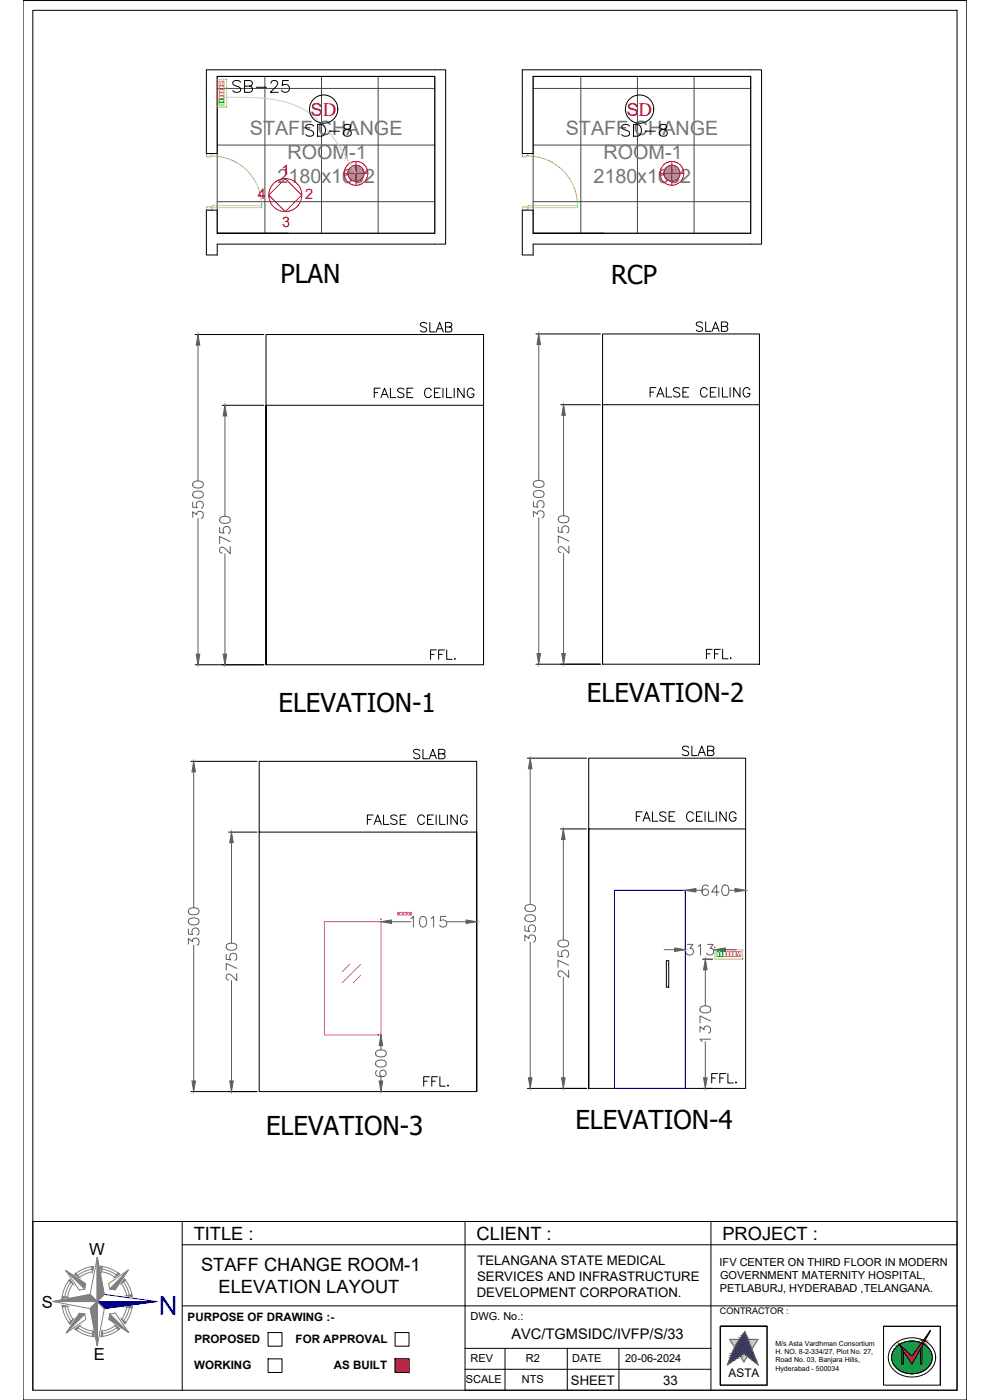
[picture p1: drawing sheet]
<svg xmlns="http://www.w3.org/2000/svg" width="297mm" height="420mm" viewBox="0 0 297 420" stroke-linecap="round" stroke-linejoin="round" font-family="sans-serif">
<!-- layer: ELE-LIGHTING WIRING -->
<g fill="none" stroke="#454545" stroke-width=".3">
<path d="M65.2 22.9h65.3v47.1h-65.3zM65.2 26.5h65.3M79.5 22.9v47.1M96.5 22.9v47.1M113.5 22.9v47.1M160 22.9h65.2v47.1h-65.2zM160 26.5h65.2M174.3 22.9v47.1M191.3 22.9v47.1M208.2 22.9v47.1M65.2 43.5h65.3M160 43.5h65.2"/>
<path d="M65.2 60.5h65.3M160 60.5h65.2"/>
</g>
<!-- layer: EQP ASBUILT -->
<path d="M97.3 276.6h17v34h-17zM119.3 273.8h4.2v.8h-4.2zM119.6 274.1h.3v.3h-.3zM120.7 274.1h.3v.3h-.3zM121.8 274.1h.3v.3h-.3zM122.9 274.1h.3v.3h-.3zM104.9 289.4l-2.2 2.2M108.2 289.4l-5.5 5.5M108.2 292.7l-2.2 2.2" fill="none" stroke="#f0f" stroke-width=".3"/>
<!-- layer: walls -->
<path d="M61.9 26.6v19.5h3.3v-23.2h65.3v47.1h-65.3h21.2M61.9 20.9h68.6M156.7 26.6v19.5h3.3v-23.2h65.2v47.1h-65.2h21.2M156.7 20.9h68.5M65.2 70v-6.9h-3.3v13.4h3.3M65.2 73.3h65.3M160 70v-6.9h-3.3v13.4h3.3M160 73.3h65.2" fill="none" stroke="#000" stroke-width=".3"/>
<!-- layer: DOOR -->
<path d="M61.9 46.1h1.7v.7l-1.4 .3-.3-.3zM63 46.9a14.9 14.9 0 0 1 15.5 14.8M156.7 46.1h1.7v.7l-1.4 .3-.3-.3zM157.8 46.9a14.9 14.9 0 0 1 15.5 14.8M62 62.2l1-.1v.2h.6v.8h-1.7zM63.6 61.7h14.9v.6h-14.9zM156.8 62.2l1-.1v.2h.6v.8h-1.7zM158.4 61.7h14.9v.6h-14.9z" fill="none" stroke="#c8c92d" stroke-width=".3"/>
<!-- layer: wall -->
<path d="M65.2 73.3v3.2M160 73.3v3.2" fill="none" stroke="#000" stroke-width=".3"/>
<!-- layer: ELE-4M RAW P.SB -->
<g fill="none" stroke="#ffbf00" stroke-width=".3">
<path d="M65.2 23.8h2.8v8.4h-2.8zM65.7 27.9h1.5v.7h-1.5zM65.7 28.9h1.5v.7h-1.5zM65.7 25.9h1.5v.8h-1.5zM65.7 24.4h1.5v1.3h-1.5zM65.7 26.9h1.5v.7h-1.5zM214.5 285h8.4v2.9h-8.4zM217.1 285.6h.7v1.5h-.7zM218 285.6h.8v1.5h-.8zM219 285.6h.8v1.5h-.8zM220 285.6h.7v1.5h-.7zM221 285.6h1.3v1.5h-1.3z"/>
<path d="M221.2 286.6l.2 .1zM221.6 285.9v.2zM222 286.5l.1 .1-.2 .1z"/>
</g>
<!-- layer: ELE-6M RAW P.SB -->
<path d="M65.7 29.8h1.5v.8h-1.5zM65.7 30.8h1.5v.8h-1.5zM215.1 285.6h.7v1.5h-.7zM216.1 285.6h.7v1.5h-.7z" fill="none" stroke="#0f0" stroke-width=".3"/>
<!-- layer: ELE-12W LED -->
<g fill="none" stroke="#f00" stroke-width=".3">
<path d="M103.2 52h7.2M106.8 48.5v7.1M198 52h7.2M201.6 48.5v7.1"/>
<circle cx="106.8" cy="52" r="2.43"/>
<circle cx="106.8" cy="52" r="3.6"/>
<circle cx="201.6" cy="52" r="2.43"/>
<circle cx="201.6" cy="52" r="3.6"/>
</g>
<g fill="none" stroke="#989898" stroke-width=".3">
<path d="M104.4 51.9l2.5 2.6M104.4 52.1l2.4 2.4M104.4 52.2l2.2 2.3M104.4 51.8l2.6 2.6M104.4 51.7l2.7 2.7M104.4 52.3l2.1 2.1M104.4 51.6l2.8 2.8M104.4 52.5l1.9 1.9M104.4 51.5l2.9 2.9M104.5 51.4l2.9 3M104.5 52.7l1.7 1.7M104.5 51.3l3 3"/>
<path d="M104.5 52.8l1.5 1.5M104.5 51.2l3.1 3.1M104.6 51.1l3.1 3.2M104.6 51l3.2 3.2M104.6 53.1l1.2 1.1M104.6 50.9l3.3 3.3M104.7 50.8l3.3 3.3M104.7 50.8l3.4 3.3M104.8 53.3l.7 .8M104.8 50.7l3.3 3.3M104.8 50.6l3.4 3.4M104.9 50.5l3.4 3.4"/>
<path d="M104.9 50.5l3.5 3.4M105 50.4l3.4 3.4M105.1 50.3l3.4 3.5M105.1 50.3l3.5 3.4M105.2 50.2l3.4 3.4M105.3 50.2l3.4 3.4M105.3 50.1l3.4 3.4M105.4 50l3.4 3.4M105.5 50l3.3 3.3M105.6 49.9l3.3 3.4M105.6 49.9l3.3 3.3M105.7 49.9l3.3 3.2"/>
<path d="M105.8 49.8l3.2 3.2M105.9 49.8l3.2 3.1M106 49.7l3.1 3.1M106.1 49.7l3 3M106.2 49.7l3 2.9M106.3 49.7l2.9 2.8M106.4 49.6l2.8 2.8M106.5 49.6l2.7 2.7M106.6 49.6l2.6 2.6M106.7 49.6l2.5 2.5M106.9 49.6l2.3 2.4M107 49.6l2.2 2.2"/>
<path d="M107.2 49.6l2 2.1M107.3 49.7l1.9 1.8M107.5 49.7l1.6 1.7M107.7 49.8l1.4 1.4M107.9 49.9l1.1 1M108.2 50.1l.6 .5M199.2 52.1l2.4 2.4M199.2 51.9l2.5 2.6M199.2 52.2l2.2 2.3M199.2 51.8l2.6 2.6M199.2 51.7l2.7 2.7M199.2 52.3l2.1 2.1"/>
<path d="M199.2 51.6l2.8 2.8M199.2 52.5l1.9 1.9M199.2 51.5l2.9 2.9M199.3 52.7l1.7 1.7M199.3 51.4l2.9 3M199.3 51.3l3 3M199.3 52.8l1.5 1.5M199.3 51.2l3.1 3.1M199.4 51.1l3.1 3.2M199.4 51l3.2 3.2M199.4 53.1l1.2 1.1M199.4 50.9l3.3 3.3"/>
<path d="M199.5 50.8l3.3 3.3M199.5 50.8l3.4 3.3M199.6 53.3l.7 .8M199.6 50.7l3.3 3.3M199.6 50.6l3.4 3.4M199.7 50.5l3.4 3.4M199.7 50.5l3.5 3.4M199.8 50.4l3.4 3.4M199.9 50.3l3.4 3.5M199.9 50.3l3.4 3.4M200 50.2l3.4 3.4M200.1 50.2l3.4 3.4"/>
<path d="M200.1 50.1l3.4 3.4M200.2 50l3.4 3.4M200.3 50l3.3 3.3M200.4 49.9l3.3 3.4M200.4 49.9l3.3 3.3M200.5 49.9l3.3 3.2M200.6 49.8l3.2 3.2M200.7 49.8l3.1 3.1M200.8 49.7l3.1 3.1M200.9 49.7l3 3M201 49.7l2.9 2.9M201.1 49.7l2.9 2.8"/>
<path d="M201.2 49.6l2.8 2.8M201.3 49.6l2.7 2.7M201.4 49.6l2.6 2.6M201.5 49.6l2.5 2.5M201.7 49.6l2.3 2.4M201.8 49.6l2.2 2.2M201.9 49.6l2.1 2.1M202.1 49.7l1.9 1.8M202.3 49.7l1.6 1.7M202.5 49.8l1.4 1.4M202.7 49.9l1.1 1M203 50.1l.6 .5"/>
</g>
<!-- layer: ELE-LIGHTING WIRING -->
<path d="M66.5 29.2a63.2 63.2 0 0 1 20.5 1.9l3.4 1.4a29.9 29.9 0 0 1 11.2 11.1l5.2 8.4" fill="none" stroke="#debad0" stroke-width=".3"/>
<!-- layer: FA-BELOW SMOKE DERECTOR -->
<g fill="none" stroke="#000" stroke-width=".3">
<circle cx="97.1" cy="32.7" r="4.2"/>
<circle cx="191.9" cy="32.7" r="4.2"/>
</g>
<!-- layer: EQP ASBUILT -->
<g fill="none" stroke="#000" stroke-width=".3">
<path d="M61.9 20.9v5.7M130.5 20.9h3.2v52.4h-3.2M156.7 20.9v5.7M225.2 20.9h3.3v52.4h-3.3M58.6 100.4h20.6M160.8 100.2h19.3M180.8 100.2h47.1v99.1h-47.1zM66.6 121.6h12.6M145.1 121.6h-65.3v77.9h65.3v-99.1h-65.3v99.1M168.2 121.5h11.9M227.9 121.5h-47.1v77.8M58.6 199.5h20.6"/>
<path d="M160.8 199.3h19.3M57.3 228.5h19.8M158.2 227.5h17.8M68.6 249.7h8.5M77.8 249.7h65.2v77.9h-65.2v-99.1h65.2v99.1M168.2 248.8h7.8M223.7 248.8h-47.1v77.8h47.1v-99.1h-47.1v99.1M205.6 267.8v.2M223.7 267.8v.2M205.6 284.2v.2M210.8 287.9h3M214.5 284.2v.2"/>
<path d="M57.3 327.6h19.8M158.2 326.6h17.8"/>
</g>
<g fill="none" stroke="#5e5e5e" stroke-width=".3">
<path d="M59.4 103.6v40.7M161.6 103.4v40.8M67.5 124.8v30.1M169.1 124.7v30.1M57.8 155.3v-1.7l1.2 .9a1.07 1.07 0 0 1 1.5-1 1.07 1.07 0 0 1 .3 1.8l-.4 .3M57.8 150.7v1.5l1.4 .2a1.13 1.13 0 0 1-.1-1.7 1.13 1.13 0 0 1 1.7 .2 1.13 1.13 0 0 1-.4 1.6M58 147.8a2.47 2.47 0 0 1 2.8 0 1.03 1.03 0 0 1-.4 1.5 2.63 2.63 0 0 1-2.4-.3zM58 144.8a2.47 2.47 0 0 1 2.8 0 1.03 1.03 0 0 1-.4 1.5 2.63 2.63 0 0 1-2.4-.3zM59.4 155.6v40.7M65.9 158.3v1.5l1.4 .2a1.13 1.13 0 0 1-.1-1.7 1.13 1.13 0 0 1 1.7 .2 1.13 1.13 0 0 1-.4 1.6M66.1 155.4a2.46 2.46 0 0 1 2.8 0 1.03 1.03 0 0 1-.4 1.5 2.64 2.64 0 0 1-2.4-.3l-.2-.4zM160.1 155.1v-1.7l1.2 .9a1.02 1.02 0 0 1 1.1-1.1 1.02 1.02 0 0 1 .8 1.4l-.1 .5-.5 .3"/>
<path d="M160.1 150.5v1.6l1.3 .1a1.13 1.13 0 0 1 0-1.7 1.13 1.13 0 0 1 1.7 .2 1.13 1.13 0 0 1-.5 1.7M160.2 147.7a2.46 2.46 0 0 1 2.9 0 1.04 1.04 0 0 1-.5 1.5 2.63 2.63 0 0 1-2.4-.3l-.1-.5zM160.2 144.6a2.46 2.46 0 0 1 2.9 0 1.04 1.04 0 0 1-.5 1.5 2.65 2.65 0 0 1-2.4-.3l-.1-.4zM161.6 155.4v40.7M167.5 158.1v1.5l1.4 .2a1.13 1.13 0 0 1-.1-1.7 1.13 1.13 0 0 1 1.7 .2 1.13 1.13 0 0 1-.4 1.6M167.7 155.2a2.47 2.47 0 0 1 2.8 0 1.03 1.03 0 0 1-.4 1.6 2.65 2.65 0 0 1-2.4-.3zM67.5 166.2v30.1M69.1 164.1v2.1l-1.5-1.5a.99 .99 0 0 0-1.4-.3l-.3 .4v.6l.3 .5 .5 .1M69.1 162.5l-3.2-1.5v2.1M169.1 166v30.1M170.7 163.9v2.1l-1.5-1.5a.96 .96 0 0 0-1.5-.2l-.2 1 .3 .4 .5 .2M170.7 162.4l-3.2-1.5v2.1"/>
<path d="M58.1 231.7v40.7M159.1 230.7v40.8M69.5 252.9v30.1M169 252v30.1M56.5 278.8v1.5l1.4 .2a1.13 1.13 0 0 1 0-1.7 1.13 1.13 0 0 1 1.7 .2 1.13 1.13 0 0 1-.5 1.6M56.7 275.9a2.46 2.46 0 0 1 2.9 0 1.04 1.04 0 0 1-.5 1.5 2.65 2.65 0 0 1-2.4-.3l-.2-.4zM56.7 272.9a2.46 2.46 0 0 1 2.9 0 1.04 1.04 0 0 1-.5 1.5 2.63 2.63 0 0 1-2.4-.3l-.2-.5zM157.5 277.8v1.6l1.4 .1a1.13 1.13 0 0 1-.1-1.7 1.13 1.13 0 0 1 1.7 .2 1.13 1.13 0 0 1-.4 1.7M157.6 275a2.46 2.46 0 0 1 2.9 0 1.03 1.03 0 0 1-.4 1.5 2.62 2.62 0 0 1-2.5-.3l-.1-.5zM157.6 271.9a2.46 2.46 0 0 1 2.9 0 1.03 1.03 0 0 1-.4 1.6 2.62 2.62 0 0 1-2.5-.3l-.1-.5zM208.8 267.2h1.8M212.5 266a.93 .93 0 0 0-1.4-.3 2.46 2.46 0 0 0 0 2.9 .99 .99 0 0 0 1.4-.4 .99 .99 0 0 0-.6-1.4 .99 .99 0 0 0-1.3 .9"/>
<path d="M215.8 267.7h-2.3l1.5-2.1v3.2M217 265.7a1.03 1.03 0 0 1 1.5 .5 2.62 2.62 0 0 1-.3 2.4 1.03 1.03 0 0 1-1.5-.4 2.62 2.62 0 0 1 .3-2.5zM218.7 267.2h1.8M56.5 283.4v-1.7l1.2 .9a1.02 1.02 0 0 1 1.2-1.1 1.02 1.02 0 0 1 .8 1.4l-.1 .5-.5 .3M58.1 283.7v40.7M67.9 286.4v1.5l1.3 .2a1.12 1.12 0 0 1 0-1.7 1.12 1.12 0 0 1 1.7 .2 1.12 1.12 0 0 1-.5 1.6M68 283.5a2.46 2.46 0 0 1 2.9 0 1.04 1.04 0 0 1-.5 1.5 2.63 2.63 0 0 1-2.4-.3l-.1-.4zM69.5 294.3v30.1M71.1 292.1v2.2l-1.6-1.5a.96 .96 0 0 0-1.5-.2l-.1 .9 .3 .5 .4 .1M71.1 290.6l-3.2-1.5v2.1M157.5 282.4v-1.7l1.2 .9a1.07 1.07 0 0 1 1.5-.9 1.07 1.07 0 0 1 .3 1.7l-.4 .3M159.1 282.7v40.8"/>
<path d="M167.4 285.4v1.6l1.4 .1a1.13 1.13 0 0 1 0-1.7 1.13 1.13 0 0 1 1.7 .2 1.13 1.13 0 0 1-.5 1.7M167.6 282.6a2.46 2.46 0 0 1 2.9 0 1.04 1.04 0 0 1-.5 1.5 2.65 2.65 0 0 1-2.4-.3l-.2-.5zM169 293.3v30.2M170.6 291.2v2.1l-1.5-1.5a.96 .96 0 0 0-1.5-.1l-.2 .9 .3 .4 .5 .2M170.6 289.7l-3.2-1.5v2.1M199.2 285h3.2M206.2 283.4h1.7l-.9 1.2a1.02 1.02 0 0 1 1.1 1.2 1.02 1.02 0 0 1-1.4 .8l-.5-.1-.3-.5M209.4 284l.8-.6v3.2M211.6 291v10.9M212.3 283.4h1.7l-.9 1.2a1.02 1.02 0 0 1 1.1 1.2 1.02 1.02 0 0 1-1.4 .8l-.5-.1-.3-.5M217.7 285h3.1M210 309.8v-1.7l1.2 .9a1.02 1.02 0 0 1 1.2-1.1 1.02 1.02 0 0 1 .8 1.4l-.1 .5-.5 .3"/>
<path d="M210.2 302.3a2.46 2.46 0 0 1 2.9 0 1.04 1.04 0 0 1-.5 1.5 2.63 2.63 0 0 1-2.4-.3l-.2-.4zM211.6 312.6v10.9M213.2 311.9h-3.2l.6 .7M213.2 306.4l-3.2-1.5v2.1"/>
</g>
<g fill="#5e5e5e" stroke="#5e5e5e" stroke-width=".3">
<path d="M59.4 100.4l.5 3.2h-1z"/>
<path d="M58.9 196.3h1l-.5 3.2z"/>
<path d="M67.5 121.6l.5 3.2h-1z"/>
<path d="M67 196.3h1l-.5 3.2z"/>
<path d="M161.6 100.2l.6 3.2h-1.1z"/>
<path d="M161.1 196.1h1.1l-.6 3.2z"/>
<path d="M169.1 121.5l.5 3.2h-1z"/>
<path d="M168.6 196.1h1l-.5 3.2z"/>
<path d="M58.1 228.5l.6 3.2h-1.1z"/>
<path d="M57.6 324.4h1.1l-.6 3.2z"/>
<path d="M69.5 249.7l.5 3.2h-1.1z"/>
<path d="M68.9 324.4h1.1l-.5 3.2z"/>
<path d="M159.1 227.5l.5 3.2h-1z"/>
<path d="M158.6 323.5h1l-.5 3.1z"/>
<path d="M169 248.8l.6 3.2h-1.1z"/>
<path d="M168.5 323.5h1.1l-.6 3.1z"/>
<path d="M205.6 267.2l3.2-.5v1z"/>
<path d="M220.5 266.7l3.2 .5-3.2 .5z"/>
<path d="M214.5 285l3.2-.5v1.1z"/>
<path d="M202.4 284.5l3.2 .5-3.2 .6z"/>
<path d="M211.6 287.9l.6 3.1h-1.1z"/>
</g>
<path d="M184.4 267.2h21.2v59.4h-21.2z" fill="none" stroke="#00f" stroke-width=".3"/>
<!-- layer: 0 -->
<g fill="none" stroke="#f00" stroke-width=".3">
<path d="M85.6 53.6l4.9 5-4.9 4.9-5-4.9z"/>
<circle cx="85.6" cy="58.6" r="5"/>
</g>
<path d="M6.9 .2h283.2v420h-283.2zM9.8 3.1h277.3v414.1h-277.3zM199.9 288.3h.7v8h-.7zM139.5 366.6v50.6h147.6M287.1 366.6h-277.3v50.6M230.1 398h-14v17.7h14M265.1 398h17v17.7M216.1 415.6v-17.6h14v17.6" fill="none" stroke="#000" stroke-width=".3"/>
<!-- layer: HATCH -->
<path d="M287.1 366.6v50.6" fill="none" stroke="#000" stroke-width=".3"/>
<!-- layer: TITLE -->
<g fill="none" stroke="#808080" stroke-width=".3">
<path d="M29.2 377.3v13.3v-13.3M15.9 390.6h13.3l-2.1 2.1 2.1-2.1zM18.6 391.7l1.7 .3 .5 1.8 1.1 2.2-.9 1.4a10.6 10.6 0 0 1-2.4-5.7zM19.5 392.2l.5 1.9 1.3 2.4M19.7 381.3l5.9 4-.2 1.6-1.6 .3zM21.2 384.9l-1 1.7-.7 2.6M21.9 385.3l-1 1.6-.6 2.4-1.7 .3a10.6 10.6 0 0 1 2.3-5.7l1 1.4M22.4 382.4a10.6 10.6 0 0 1 5.6-2.3l-.3 1.6-1.7 .5-2.2 1.2zM22.5 398.9l1.4-1 1.6 .9 2.4 .7 .3 1.7a10.6 10.6 0 0 1-5.7-2.3M23.4 398.6l1.8 1 2.6 .7M23.8 394.1l1.7 .3 .2 1.6-5.8 4.1zM27 388.5l2.2 2.1-2.2-2.1"/>
<path d="M27 388.5l-11.1 2.1 11.2 2.1 2.1 11.2 2.1-11.2M27.6 380.9l-1.9 .5-2.4 1.3M30.2 380a10.6 10.6 0 0 1 5.6 2.3l-1.3 1-2.2-1.2-1.8-.4zM30.6 380.9l2.6 .7 1.7 1M30.6 399.5l2.4-.7 1.6-1 1.4 1a10.6 10.6 0 0 1-5.7 2.4zM31.3 388.5l-2.1-11.2-2.2 11.2M31.3 388.5l-2.1 2.1v13.3v-13.3l2.1 2.1-2.1-2.1zM32.6 385.2l5.9-4-4 5.9-1.6-.3zM33 394.3l1.6-.3 4 5.9-5.9-4zM35 398.5l-2.3 1.3-2 .5M36.5 395.9l1-1.7 .5-1.9 1.7-.2a10.5 10.5 0 0 1-2.3 5.2l-.9-1.4M37 384.7l1.1 1.7 .7 2.5"/>
<path d="M37.3 383.8a10.6 10.6 0 0 1 2.4 5.2l-1.7-.2-.7-2.1-.9-1.5zM38.9 392.2l-.5 1.9-1.3 2.2"/>
</g>
<g fill="#808080" stroke="#808080" stroke-width=".3">
<path d="M29.2 377.3l2.1 11.2-2.1 2.1z"/>
<path d="M29.2 390.6v13.3l-2.1-11.2z"/>
<path d="M34.6 397.8l1.4 1-.5 .3z"/>
<path d="M33 394.3l5.6 5.6-5.9-4z"/>
<path d="M36.5 395.9l1.3 .9-.4 .5z"/>
<path d="M30.6 399.5l.3 1.6-.6 .1z"/>
<path d="M27.9 399.5l.3 1.7-.6-.1z"/>
<path d="M20.7 396.9l1.2-.9-.9 1.4z"/>
<path d="M22.5 398.9l1.4-1-.9 1.3z"/>
<path d="M23.8 394.1l1.7 .3-5.6 5.7z"/>
<path d="M15.9 390.6l11.1-2.1 2.2 2.1z"/>
<path d="M18.6 391.7l1.7 .3-1.6 .3z"/>
<path d="M18.7 389.1l1.6 .2-1.7 .3z"/>
<path d="M38.5 381.2l-4 5.9-1.6-.3z"/>
<path d="M35.4 382l.4 .3-1.3 1z"/>
<path d="M37.3 383.8l.4 .5-1.3 .9z"/>
<path d="M30.2 380l.5 .1-.2 1.6z"/>
<path d="M19.7 381.3l5.9 4-.2 1.6z"/>
<path d="M27.5 380.1h.5l-.3 1.6z"/>
<path d="M20.9 383.9l1 1.4-1.3-.9z"/>
<path d="M22.4 382.4l.4-.3 1 1.3z"/>
<path d="M38 388.8l1.6-.3 .1 .5z"/>
<path d="M38 392.3l1.7-.2-.1 .5z"/>
</g>
<path d="M31.3 388.5l15.8 2.1-15.8 2.1" fill="none" stroke="#00f" stroke-width=".3"/>
<path d="M29.2 390.6h17.9l-15.8 2.1z" fill="#00f" stroke="#00f" stroke-width=".3"/>
<!-- layer: MEP_HVAC_TEXT -->
<path d="M54.7 373.6h232.4M54.7 366.6v50.6M213.3 366.6v50.6M54.7 391.9h84.8M139.5 391.9h147.6M139.5 404.7h73.8M139.5 410.9h73.8M151.5 404.7v12.5M170.2 404.7v12.5M185.7 404.7v12.5" fill="none" stroke="#000" stroke-width=".3"/>
<!-- layer: 0.0 -->
<path d="M80.4 399.9h4.2v4.1h-4.2zM118.5 399.9h4.2v4.1h-4.2zM216.1 398h14v17.7h-14zM230.1 398h-14v17.7M265.1 398h17v17.7h-17zM80.4 407.8h4.2v4.1h-4.2zM118.5 407.8h4.2v4.1h-4.2zM268.1 403.7l2-1.4 2.2-.7h2.7l2.2 .7 1.8 1.3 1.3 1.7 .4 2.1-.5 2.2-.7 1.1-1.1 1-2.4 1.2-3.1 .3-2.8-.7-1.3-.8-1-1-.8-1.1-.4-1.2-.1-1.3 .2-1.2 .5-1.1zM268.7 404.5a6.8 6.8 0 0 1 10.7 1.3 4.7 4.7 0 0 1-3.8 6.2 6.3 6.3 0 0 1-8-3.8 4.1 4.1 0 0 1 1.1-3.7zM269.7 403.3l3.9 3.7 5.6-7.7-5.6 10.1zM270.6 404.7v4.7h.5v-3.9M276.7 403.9v5.5h-.5v-4.6" fill="none" stroke="#000" stroke-width=".3"/>
<!-- layer: MEP_HVAC_TEXT -->
<path d="M118.5 407.8l4.2 4.1v-4.1zM118.5 407.8l4.2 4.1h-4.2z" fill="#f00" stroke="#f00" stroke-width=".3"/>
<!-- layer: 0.0 -->
<g fill="#000" stroke="#000" stroke-width=".3">
<path d="M276.7 403.9v.8h-.5z"/>
<path d="M270.6 404.8l.5 .7zM270.6 404.8l.5 .7h-.5z"/>
<path d="M270.6 405.5l.5 3.9v-3.9zM270.6 405.5l.5 3.9h-.5z"/>
<path d="M276.2 404.7l.5 .1zM276.2 404.7l.5 .1z"/>
<path d="M276.2 404.8l.5 4.6v-4.6zM276.2 404.8l.5 4.6h-.5z"/>
</g>
<g fill="#139b48" stroke="#139b48" stroke-width=".3">
<path d="M273.5 402.5h.3z"/>
<path d="M273.3 412.2h.6z"/>
<path d="M273.5 402.5h.5zM273.3 402.5h.7z"/>
<path d="M273.3 402.5h.8zM273.2 402.5h.9z"/>
<path d="M273.2 402.5h1.1zM273 402.5h1.3z"/>
<path d="M273 402.5h1.4zM272.9 402.5h1.5z"/>
<path d="M272.9 402.5l1.6 .1zM272.7 402.6h1.8z"/>
<path d="M272.7 402.6h1.9zM272.6 402.6h2z"/>
<path d="M272.6 402.6h2.2zM272.4 402.6h2.4z"/>
<path d="M272.4 402.6h2.5zM272.3 402.6h2.6z"/>
<path d="M272.3 402.6h2.8zM272.2 402.6h2.9z"/>
<path d="M272.2 402.6l3 .1zM272.1 402.7h3.1z"/>
<path d="M272.1 402.7h3.2zM271.9 402.7h3.4z"/>
<path d="M271.9 402.7h3.5zM271.8 402.7h3.6z"/>
<path d="M271.8 402.7l3.8 .1zM271.6 402.8h4z"/>
<path d="M271.6 402.8h4.1zM271.5 402.8h4.2z"/>
<path d="M271.5 402.8h4.4zM271.4 402.8h4.5z"/>
<path d="M271.4 402.8l4.6 .1zM271.3 402.9h4.7z"/>
<path d="M271.3 402.9h4.8zM271.1 402.9h5z"/>
<path d="M271.1 402.9l5.1 .1zM271 403h5.2z"/>
<path d="M271 403h5.4zM270.9 403h5.5z"/>
<path d="M270.9 403l5.6 .1zM270.8 403.1h5.7z"/>
<path d="M270.8 403.1h5.7zM270.6 403.1h5.8z"/>
<path d="M270.6 403.1h5.8zM270.4 403.3h5.9z"/>
<path d="M270.4 403.3h5.9zM270.2 403.4h6.1z"/>
<path d="M276.9 403.4h.3zM276.9 403.4h.3z"/>
<path d="M270.2 403.4h6.1zM269.9 403.5h6.3z"/>
<path d="M276.9 403.4l.5 .2zM276.9 403.4l.5 .2h-.6z"/>
<path d="M269.8 403.6l.1 .1zM269.6 403.7h.3z"/>
<path d="M276.8 403.6l.8 .1zM276.8 403.6l.8 .1h-.8z"/>
<path d="M269.6 403.7l.4 .1zM269.4 403.8h.6z"/>
<path d="M276.8 403.7l1 .2zM276.8 403.7l1 .2h-1.1z"/>
<path d="M276.7 403.9h1.2zM276.7 403.9h1.2z"/>
<path d="M269.4 403.8l.8 .2zM269.2 404l.2-.2 .8 .2z"/>
<path d="M276.7 403.9l1.3 .1zM276.7 403.9l1.3 .1z"/>
<path d="M269.2 404l1.1 .2zM269 404.2l.2-.2 1.1 .2z"/>
<path d="M276.7 404l1.5 .2zM276.7 404l1.5 .2h-1.5z"/>
<path d="M269 404.2l1.4 .1-.1-.1zM268.9 404.3l.1-.1 1.4 .1z"/>
<path d="M276.7 404.2l1.7 .2-.2-.2zM276.7 404.2l1.7 .2h-1.7z"/>
<path d="M268.9 404.3l1.6 .2-.1-.2zM268.9 404.3l1.6 .2h-1.8z"/>
<path d="M276.7 404.4l1.9 .1-.2-.1zM276.7 404.4l1.9 .1h-1.9z"/>
<path d="M268.7 404.5l1.9 .2-.1-.2zM268.7 404.5l1.9 .2h-2z"/>
<path d="M268.6 404.7h2zM268.5 404.7h2.1z"/>
<path d="M276.7 404.5l2 .2-.1-.2zM276.7 404.5l2 .2h-2z"/>
<path d="M268.5 404.7l2.1 .2v-.2zM268.5 404.7l2.1 .2h-2.2z"/>
<path d="M276.7 404.7l2.2 .2-.2-.2zM276.7 404.7l2.2 .2h-2.2z"/>
<path d="M268.4 404.9l2.2 .2v-.2zM268.4 404.9l2.2 .2h-2.3z"/>
<path d="M276.7 404.9l2.3 .2-.1-.2zM276.7 404.9l2.3 .2h-2.3z"/>
<path d="M268.3 405.1l2.3 .2v-.2zM268.3 405.1l2.3 .2h-2.5z"/>
<path d="M276.7 405.1l2.4 .2-.1-.2zM276.7 405.1l2.4 .2h-2.4z"/>
<path d="M268.1 405.3l2.5 .2v-.2zM268.1 405.3l2.5 .2h-2.6z"/>
<path d="M276.7 405.3l2.6 .2-.2-.2zM276.7 405.3l2.6 .2h-2.6z"/>
<path d="M268 405.5l2.6 .2v-.2zM268 405.5l2.6 .2h-2.7z"/>
<path d="M276.7 405.5l2.7 .2-.1-.2zM276.7 405.5l2.7 .2h-2.7z"/>
<path d="M267.9 405.7l2.7 .2v-.2zM267.9 405.7l2.7 .2h-2.8z"/>
<path d="M276.7 405.7l2.7 .2v-.2zM276.7 405.7l2.7 .2h-2.7z"/>
<path d="M267.8 405.9l2.8 .2v-.2zM267.8 405.9l2.8 .2h-2.9z"/>
<path d="M276.7 405.9l2.8 .2-.1-.2zM276.7 405.9l2.8 .2h-2.8z"/>
<path d="M267.7 406.1l2.9 .2v-.2zM267.7 406.1l2.9 .2h-2.9z"/>
<path d="M276.7 406.1l2.9 .3-.1-.3zM276.7 406.1l2.9 .3h-2.9z"/>
<path d="M267.7 406.3l2.9 .2v-.2zM267.7 406.3l2.9 .2h-3z"/>
<path d="M276.7 406.4l2.9 .2v-.2zM276.7 406.4l2.9 .2h-2.9z"/>
<path d="M267.6 406.5l3 .3v-.3zM267.6 406.5l3 .3h-3z"/>
<path d="M276.7 406.6l3 .2-.1-.2zM276.7 406.6l3 .2h-3z"/>
<path d="M267.6 406.8l3 .2v-.2zM267.6 406.8l3 .2h-3z"/>
<path d="M276.7 406.8l3 .2v-.2zM276.7 406.8l3 .2h-3z"/>
<path d="M269.9 403.5l3.7 3.5 2.6-3.5zM269.9 403.5l3.7 3.5z"/>
<path d="M267.6 407l3 .2v-.2zM267.6 407l3 .2h-3.1z"/>
<path d="M276.7 407l3 .2v-.2zM276.7 407l3 .2h-3z"/>
<path d="M267.5 407.2l3.1 .2v-.2zM267.5 407.2l3.1 .2h-3.1z"/>
<path d="M276.7 407.2l3 .3v-.3zM276.7 407.2l3 .3h-3z"/>
<path d="M267.5 407.4l3.1 .3v-.3zM267.5 407.4l3.1 .3h-3.1z"/>
<path d="M276.7 407.5l3 .2v-.2zM276.7 407.5l3 .2h-3z"/>
<path d="M267.5 407.7l3.1 .2v-.2zM267.5 407.7l3.1 .2h-3z"/>
<path d="M276.7 407.7l3 .2v-.2zM276.7 407.7l3 .2h-3z"/>
<path d="M267.6 407.9l3 .2v-.2zM267.6 407.9l3 .2h-3z"/>
<path d="M276.7 407.9l2.9 .2 .1-.2zM276.7 407.9l2.9 .2h-2.9z"/>
<path d="M267.6 408.1l3 .2v-.2zM267.6 408.1l3 .2h-3z"/>
<path d="M276.7 408.1l2.9 .3v-.3zM276.7 408.1l2.9 .3h-2.9z"/>
<path d="M267.6 408.3l3 .2v-.2zM267.6 408.3l3 .2h-2.9z"/>
<path d="M276.7 408.4l2.8 .2 .1-.2zM276.7 408.4l2.8 .2h-2.8z"/>
<path d="M267.7 408.5l2.9 .2v-.2zM267.7 408.5l2.9 .2h-2.8z"/>
<path d="M276.7 408.6l2.8 .2v-.2zM276.7 408.6l2.8 .2h-2.8z"/>
<path d="M267.8 408.7l2.8 .3v-.3zM267.8 408.7l2.8 .3h-2.7z"/>
<path d="M276.7 408.8l2.7 .2 .1-.2zM276.7 408.8l2.7 .2h-2.7z"/>
<path d="M267.9 409l2.7 .2v-.2zM267.9 409l2.7 .2h-2.6z"/>
<path d="M276.7 409l2.6 .2 .1-.2zM276.7 409l2.6 .2h-2.6z"/>
<path d="M276.1 404.9l.1 4.5zM276.1 404.9l.1 4.5h-2.6z"/>
<path d="M271.1 405.5l2.5 3.9zM271.1 405.5l2.5 3.9h-2.5z"/>
<path d="M268 409.2l2.6 .2v-.2zM268 409.2l2.6 .2h-2.5z"/>
<path d="M276.7 409.2l2.5 .2 .1-.2zM276.7 409.2l2.5 .2h-2.5z"/>
<path d="M273.6 409.4h2.6zM273.6 409.4h2.6z"/>
<path d="M271.1 409.4h2.5zM271.1 409.4h2.5z"/>
<path d="M268.1 409.4h2.5zM268.1 409.4h2.5z"/>
<path d="M268.1 409.4h11.1zM268.1 409.4h11.1z"/>
<path d="M268.1 409.4l11 .2 .1-.2zM268.1 409.4l11 .2h-10.9z"/>
<path d="M268.2 409.6h10.9zM268.2 409.6h10.8z"/>
<path d="M268.2 409.6l10.7 .2 .1-.2zM268.2 409.6l10.7 .2h-10.6z"/>
<path d="M268.3 409.8h10.6zM268.3 409.8h10.6z"/>
<path d="M268.3 409.8l10.5 .2 .1-.2zM268.3 409.8l10.5 .2h-10.3z"/>
<path d="M268.5 410h10.3zM268.5 410h10.3z"/>
<path d="M268.5 410l10.1 .2 .2-.2zM268.5 410l10.1 .2h-10z"/>
<path d="M268.6 410.2h10zM268.6 410.2h10z"/>
<path d="M268.6 410.2h10zM268.6 410.2l9.9 .1z"/>
<path d="M268.8 410.3h9.7zM268.8 410.3l9.6 .1z"/>
<path d="M268.8 410.4h9.6zM268.8 410.4l9.5 .1z"/>
<path d="M269 410.5h9.3zM269 410.5h9.3z"/>
<path d="M269 410.5h9.3zM269 410.5l9.1 .2z"/>
<path d="M269.1 410.7h9zM269.1 410.7h9z"/>
<path d="M269.2 410.7h8.9zM269.2 410.7l8.7 .1z"/>
<path d="M269.3 410.8h8.6zM269.3 410.8l8.6 .1z"/>
<path d="M269.4 410.9h8.5zM269.4 410.9l8.3 .1z"/>
<path d="M269.5 411h8.2zM269.5 411h8.2z"/>
<path d="M269.6 411h8.1zM269.6 411l7.9 .1z"/>
<path d="M269.7 411.1h7.8zM269.7 411.1l7.8 .1z"/>
<path d="M269.8 411.2h7.7zM269.8 411.2l7.5 .1z"/>
<path d="M270 411.3h7.3zM270 411.3h7.2z"/>
<path d="M270 411.3h7.2zM270 411.3l7.1 .1z"/>
<path d="M270.2 411.4h6.9zM270.2 411.4h6.8z"/>
<path d="M270.2 411.4h6.8zM270.2 411.4l6.6 .1z"/>
<path d="M270.4 411.5h6.4zM270.4 411.5h6.4z"/>
<path d="M270.5 411.5h6.3zM270.5 411.5l6.1 .1z"/>
<path d="M270.7 411.6h5.9zM270.7 411.6l5.8 .1z"/>
<path d="M270.7 411.7h5.8zM270.7 411.7h5.6z"/>
<path d="M270.9 411.7h5.4zM270.9 411.7l5.4 .1z"/>
<path d="M271 411.8h5.3zM271 411.8h5.1z"/>
<path d="M271.2 411.8h4.9zM271.2 411.8l4.8 .1z"/>
<path d="M271.2 411.9h4.8zM271.2 411.9h4.6z"/>
<path d="M271.4 411.9h4.4zM271.4 411.9h4.4z"/>
<path d="M271.5 411.9h4.3zM271.5 411.9l4.1 .1z"/>
<path d="M271.7 412h3.9zM271.7 412h3.8z"/>
<path d="M271.7 412h3.8zM271.7 412l3.6 .1z"/>
<path d="M271.9 412.1h3.4zM271.9 412.1h3.4z"/>
<path d="M272 412.1h3.3zM272 412.1h3z"/>
<path d="M272.2 412.1h2.8zM272.2 412.1h2.8z"/>
<path d="M272.3 412.1h2.7zM272.3 412.1l2.5 .1z"/>
<path d="M272.5 412.2h2.3zM272.5 412.2h2.2z"/>
<path d="M272.5 412.2h2.2zM272.5 412.2h2z"/>
<path d="M272.8 412.2h1.7zM272.8 412.2h1.6z"/>
<path d="M272.8 412.2h1.6zM272.8 412.2h1.4z"/>
<path d="M273 412.2h1.2zM273 412.2h1.2z"/>
<path d="M273.1 412.2h1.1zM273.1 412.2h.8z"/>
<path d="M273.3 412.2h.6zM273.4 412.2h.5z"/>
</g>
<g fill="#ed1f24" stroke="#ed1f24" stroke-width=".3">
<path d="M279.2 399.3l-1.6 2.9h-.5z"/>
<path d="M277.1 402.2h.5z"/>
<path d="M276.5 403.1h.1z"/>
<path d="M276.6 403.1h.5z"/>
<path d="M277.1 402.2l.4 .1zM277.3 402.3h.2z"/>
<path d="M277.1 402.2l.2 .1zM277.1 402.2l.2 .1z"/>
<path d="M277 402.3l.5 .1zM277 402.3l.5 .1z"/>
<path d="M276.9 402.4l.2 .7 .4-.7zM276.9 402.4l.2 .7h-.6z"/>
<path d="M276.5 403.1h.6zM276.5 403.1h.6z"/>
<path d="M276.6 403.1l.4 .1zM276.8 403.2h.2z"/>
<path d="M276.4 403.1l.4 .1zM276.4 403.1l.4 .1z"/>
<path d="M276.4 403.2l.6 .1zM276.4 403.2l.6 .1z"/>
<path d="M276.3 403.3l.5 .2 .2-.2zM276.3 403.3l.5 .2h-.7z"/>
<path d="M276.1 403.5l-1.2 3.5 1.9-3.5zM276.1 403.5l-1.2 3.5h-1.3z"/>
<path d="M269.9 403.5l3.7 3.5zM269.9 403.5l3.7 3.5h-1.5z"/>
<path d="M272.1 407l1.5 2.4zM272.1 407h2.8l-1.3 2.4z"/>
</g>
<!-- layer: 0 -->
<path d="M269.7 403.3l.2 .2z" fill="#ed1f24" stroke="#ed1f24" stroke-width=".3"/>
<g fill="#c7c8ca" stroke="#c7c8ca" stroke-width=".3">
<path d="M220 403.7h.8l-.2 .3z"/>
<path d="M224.4 402h3l-1.4 2.3z"/>
<path d="M222.1 407l1.1-.8 .9 .8z"/>
<path d="M222.1 407h2.2z"/>
<path d="M219 402l2.9 .2 .2-.2zM219 402l2.9 .2h-2.8z"/>
<path d="M219.1 402.2l2.6 .3 .2-.3zM219.1 402.2l2.6 .3h-2.4z"/>
<path d="M219.3 402.5l2.1 .3 .3-.3zM219.3 402.5l2.1 .3h-1.9z"/>
<path d="M219.5 402.8l1.7 .3 .2-.3zM219.5 402.8l1.7 .3h-1.5z"/>
<path d="M219.7 403.1l1.3 .3 .2-.3zM219.7 403.1l1.3 .3h-1.1z"/>
<path d="M219.9 403.4l.9 .3 .2-.3zM219.9 403.4l.9 .3h-.8z"/>
<path d="M220 403.7l.2 .3h.4zM220.2 404h.4l-.2 .3z"/>
<path d="M224.4 402l.9 2.3h.7zM225.3 404.3h.7l-.4 .6z"/>
<path d="M222.1 407h2.2zM222.1 407h2.2l-1.1 1.7z"/>
</g>
<path d="M223.5 399.7l3.9 9.9-4.2-3.4-4.9 3.4 2.1-5.2zM222.1 407l1.1 1.7 1.1-1.7M222.3 402h-3.3l1.4 2.3M224.4 402h3l-1.8 2.9" fill="none" stroke="#636466" stroke-width=".3"/>
<g fill="#293189" stroke="#293189" stroke-width=".3">
<path d="M223.5 399.7l.2 .5h-.6z"/>
<path d="M218.8 408.3h1.4l-1.9 1.3z"/>
<path d="M223.2 406.2h2.9l.8 2.1z"/>
<path d="M223.1 400.2l.8 .6-.2-.6zM223.1 400.2l.8 .6h-1.2z"/>
<path d="M222.7 400.8l1.5 .6-.3-.6zM222.7 400.8l1.5 .6h-1.9z"/>
<path d="M222.3 401.4l2.1 .6-.2-.6zM222.3 401.4l2.1 .6h-2.5z"/>
<path d="M221.9 402l2.6 .3-.1-.3zM221.9 402l2.6 .3h-2.8z"/>
<path d="M221.7 402.3l2.9 .3-.1-.3zM221.7 402.3l2.9 .3h-3.1z"/>
<path d="M221.5 402.6l3.3 .3-.2-.3zM221.5 402.6l3.3 .3h-3.5z"/>
<path d="M221.3 402.9l3.6 .3-.1-.3zM221.3 402.9l3.6 .3h-3.8z"/>
<path d="M221.1 403.2l3.9 .3-.1-.3zM221.1 403.2l3.9 .3h-4.1z"/>
<path d="M220.9 403.5l4.2 .3-.1-.3zM220.9 403.5l4.2 .3h-4.3z"/>
<path d="M220.8 403.8l4.4 .3-.1-.3zM220.8 403.8l4.4 .3h-4.6z"/>
<path d="M220.6 404.1l4.8 .3-.2-.3zM220.6 404.1l4.8 .3h-5z"/>
<path d="M220.4 404.4l5.1 .3-.1-.3zM220.4 404.4l5.1 .3h-5.2z"/>
<path d="M220.3 404.7l5.3 .3-.1-.3zM220.3 404.7l5.3 .3h-5.5z"/>
<path d="M220.1 405l5.6 .3-.1-.3zM220.1 405l5.6 .3h-5.7z"/>
<path d="M220 405.3l5.9 .3-.2-.3zM220 405.3l5.9 .3h-6.1z"/>
<path d="M219.8 405.6l6.2 .4-.1-.4zM219.8 405.6l6.2 .4h-6.3z"/>
<path d="M219.7 406l6.4 .2-.1-.2zM219.7 406l6.4 .2h-6.5z"/>
<path d="M219.6 406.2h3.6zM219.6 406.2l3.5 .1z"/>
<path d="M219.6 406.3l2.5 .6 1-.6zM219.6 406.3l2.5 .6h-2.8z"/>
<path d="M219.3 406.9l1.9 .7 .9-.7zM219.3 406.9l1.9 .7h-2.2z"/>
<path d="M223.2 406.2l2.6 2.1h1.1zM225.8 408.3h1.1l.5 1.3z"/>
<path d="M219 407.6l1.2 .7 1-.7zM219 407.6l1.2 .7h-1.4z"/>
</g>
<!-- layer: EQP -->
<path d="M114.3 275.8v.2M143 275.8v.2M113.4 310.6h.3M113.4 327.6h.3" fill="none" stroke="#000" stroke-width=".3"/>
<path d="M117.5 276.6h5.8M123.3 275.6l.7-.6v3.2M126.3 275.2a1.04 1.04 0 0 1 1.5 .4 2.65 2.65 0 0 1-.3 2.5 1.03 1.03 0 0 1-1.5-.5 2.63 2.63 0 0 1 .3-2.4zM129.3 275.6l.8-.6v3.2M133.7 275h-1.5l-.1 1.4a1.13 1.13 0 0 1 1.7 0 1.13 1.13 0 0 1-.2 1.7 1.13 1.13 0 0 1-1.7-.5M134.1 276.6h5.7M112.9 318.6a2.47 2.47 0 0 1 2.8 0 1.03 1.03 0 0 1-.4 1.5 2.63 2.63 0 0 1-2.4-.3zM112.9 315.5a2.47 2.47 0 0 1 2.8 0 1.03 1.03 0 0 1-.4 1.6 2.65 2.65 0 0 1-2.4-.4zM114.3 313.8v1.3M113.2 321.3a.94 .94 0 0 0-.3 1.4 2.47 2.47 0 0 0 2.8 0 .99 .99 0 0 0-.4-1.5 .99 .99 0 0 0-1.4 .7 .99 .99 0 0 0 .9 1.2M114.3 323.1v1.3" fill="none" stroke="#5e5e5e" stroke-width=".3"/>
<g fill="#5e5e5e" stroke="#5e5e5e" stroke-width=".3">
<path d="M114.3 276.6l3.2-.5v1.1z"/>
<path d="M139.8 276.1l3.2 .5-3.2 .6z"/>
<path d="M114.3 310.6l.5 3.2h-1z"/>
<path d="M113.8 324.4h1l-.5 3.2z"/>
</g>
<g font-size="7.8">
<text x="84.1" y="84.8">PLAN</text>
<text x="183.4" y="85.2">RCP</text>
<text x="83.6" y="213.7">ELEVATION-1</text>
<text x="176.1" y="210.7">ELEVATION-2</text>
<text x="79.8" y="340.7">ELEVATION-3</text>
<text x="172.6" y="338.8">ELEVATION-4</text>
</g>
<text font-size="7.8" fill="#00f" x="53.2" y="389" transform="rotate(-180 53.2 389)">N</text>
<g font-size="7.1">
<text x="68.4" y="28.9">SB-25</text>
<text x="90.7" y="42">SD-8</text>
<text x="185.2" y="42">SD-8</text>
</g>
<text font-size="6.6" x="125.9" y="327.4">FFL.</text>
<g font-size="6.2">
<text x="124.9" y="100.9">SLAB</text>
<text x="207.8" y="100.5">SLAB</text>
<text x="111.1" y="120.6">FALSE CEILING</text>
<text x="193.7" y="120.3">FALSE CEILING</text>
<text x="128.1" y="199">FFL.</text>
<text x="210.6" y="199">FFL.</text>
<text x="203.6" y="227.9">SLAB</text>
<text x="122.8" y="229">SLAB</text>
<text x="109" y="248.7">FALSE CEILING</text>
<text x="189.8" y="247.6">FALSE CEILING</text>
</g>
<text font-size="6.2" fill="#5e5e5e" x="212.4" y="326.3">FFL.</text>
<g font-size="5.9" fill="#767676">
<text x="75" y="40.6">STAFF CHANGE</text>
<text x="169.8" y="40.6">STAFF CHANGE</text>
<text x="86.3" y="47.8">ROOM-1</text>
<text x="181.1" y="47.8">ROOM-1</text>
<text x="83.2" y="54.9">2180x1632</text>
<text x="178" y="54.9">2180x1632</text>
</g>
<g font-size="5.7" fill="#f00">
<text x="96.8" y="34.7">D</text>
<text x="191.6" y="34.7">D</text>
</g>
<g font-size="5.5">
<text x="58.1" y="372.1">TITLE :</text>
<text x="143" y="372.1">CLIENT :</text>
<text x="216.8" y="372.1">PROJECT :</text>
<text x="60.3" y="381.4">STAFF CHANGE ROOM-1</text>
<text x="65.6" y="388">ELEVATION LAYOUT</text>
</g>
<g font-size="5.4" fill="#f00">
<text x="93.2" y="34.7">S</text>
<text x="188" y="34.7">S</text>
</g>
<g font-size="5">
<text x="26.7" y="376.8">W</text>
<text x="12.6" y="392.5">S</text>
<text x="28.1" y="408.1">E</text>
</g>
<g font-size="4.4" fill="#f00">
<text x="84.4" y="52.5">1</text>
<text x="77.3" y="59.7">4</text>
<text x="91.6" y="59.8">2</text>
<text x="84.7" y="68.1">3</text>
</g>
<text font-size="4.4" x="153.4" y="401.9">AVC/TGMSIDC/IVFP/S/33</text>
<g font-size="4">
<text x="143.3" y="379.7">TELANGANA STATE MEDICAL</text>
<text x="143" y="389.3">DEVELOPMENT CORPORATION.</text>
<text x="143.2" y="384.5">SERVICES AND INFRASTRUCTURE</text>
<text x="171.3" y="415.7">SHEET</text>
<text x="199" y="415.7">33</text>
</g>
<g font-size="3.5">
<text x="56.3" y="396.4">PURPOSE OF DRAWING :-</text>
<text x="58.4" y="403.1">PROPOSED</text>
<text x="88.7" y="403.1">FOR APPROVAL</text>
<text x="58.2" y="410.8">WORKING</text>
<text x="100.1" y="410.8">AS BUILT</text>
<text x="218.6" y="413.2">ASTA</text>
</g>
<g font-size="3.3">
<text x="215.9" y="379.9">IFV CENTER ON THIRD FLOOR IN MODERN</text>
<text x="216" y="383.8">GOVERNMENT MATERNITY HOSPITAL,</text>
<text x="216" y="387.8">PETLABURJ, HYDERABAD ,TELANGANA.</text>
<text x="141.1" y="396.2">DWG. No.:</text>
<text x="141.2" y="408.7">REV</text>
<text x="157.8" y="408.7">R2</text>
<text x="171.7" y="408.7">DATE</text>
<text x="187.6" y="408.7">20-06-2024</text>
<text x="139.8" y="414.9">SCALE</text>
<text x="156.6" y="414.9">NTS</text>
</g>
<text font-size="2.7" x="216" y="394.3">CONTRACTOR :</text>
<g font-size="2.1">
<text x="232.7" y="406.3">H. NO. 8-2-334/27, Plot No. 27,</text>
<text x="232.7" y="403.8">M/s Asta Vardhman Consortium</text>
<text x="232.7" y="411.4">Hyderabad - 500034</text>
<text x="232.7" y="408.9">Road No. 03, Banjara Hills,</text>
</g>
</svg>
